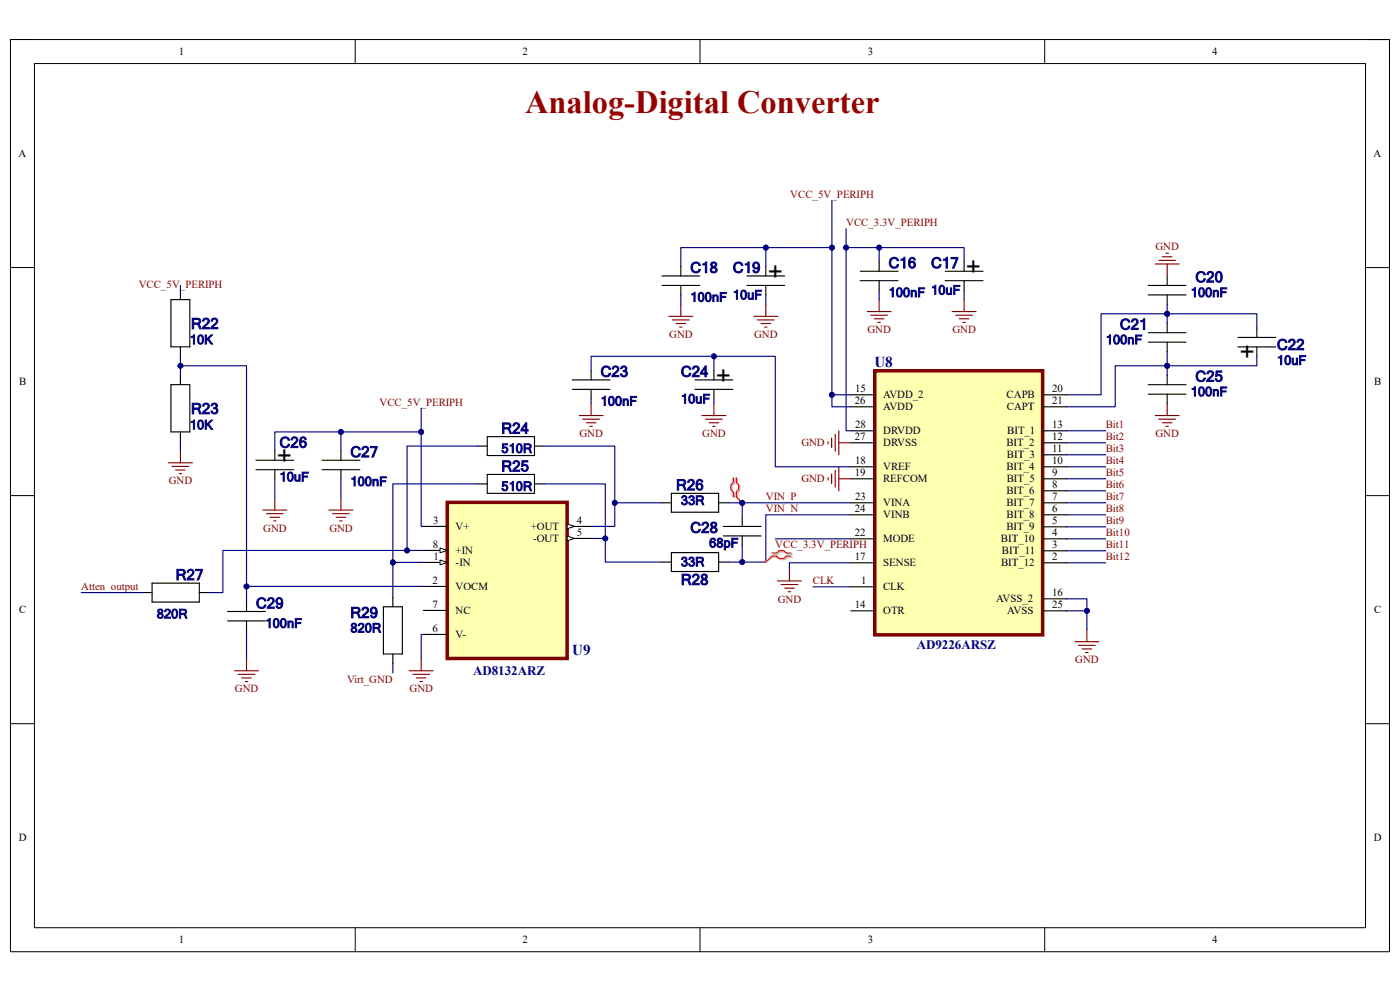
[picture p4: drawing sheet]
<svg xmlns="http://www.w3.org/2000/svg" width="420mm" height="297mm" viewBox="0 0 420 297" stroke-linecap="round" stroke-linejoin="round" font-family="sans-serif">
<path d="M3.1 11.9h413.7v273.3h-413.7z" fill="none" stroke="#000" stroke-width=".3"/>
<path d="M10.3 19h399.3v259h-399.3z" fill-rule="evenodd" fill="#fff"/>
<g fill="none" stroke="#000" stroke-width=".3">
<path d="M3.1 11.8h7.2M10.3 19h399.3v259h-399.3zM106.6 11.8v7.2M210 11.8v7.2M313.4 11.8v7.2M409.6 11.9h7.2v7.1M3.1 80.2h7.2M409.6 80.2h7.2M3.1 148.5h7.2M409.6 148.5h7.2M3.1 216.9h7.2M409.6 216.9h7.2"/>
<path d="M106.6 278v7.2M210 278v7.2M313.4 278v7.2M416.8 278v7.2"/>
</g>
<path d="M134.2 150.6h35.9v46.7h-35.9z" fill-rule="evenodd" fill="#ffffb0"/>
<path d="M134.2 150.6h35.9v46.7h-35.9z" fill="none" stroke="#800000" stroke-width="1.1"/>
<path d="M127 157.8h7.2M127 165h7.2" fill="none" stroke="#000" stroke-width=".34"/>
<path d="M132 164.2l2.2 .8-2.2 .7z" fill="#f8fcff"/>
<path d="M132 164.2l2.2 .8-2.2 .7z" fill="none" stroke="#000" stroke-width=".3"/>
<path d="M127 168.6h7.2" fill="none" stroke="#000" stroke-width=".34"/>
<path d="M132 167.8l2.2 .8-2.2 .7z" fill="#f8fcff"/>
<path d="M132 167.8l2.2 .8-2.2 .7z" fill="none" stroke="#000" stroke-width=".3"/>
<path d="M170.1 157.8h7.2M127 175.8h7.2M127 183h7.2M127 190.2h7.2" fill="none" stroke="#000" stroke-width=".34"/>
<path d="M170.1 157.1l2.2 .7-2.2 .7z" fill="#f8fcff"/>
<path d="M170.1 157.1l2.2 .7-2.2 .7z" fill="none" stroke="#000" stroke-width=".3"/>
<path d="M170.1 161.4h7.2" fill="none" stroke="#000" stroke-width=".34"/>
<path d="M170.1 160.6l2.2 .8-2.2 .7z" fill="#f8fcff"/>
<path d="M170.1 160.6l2.2 .8-2.2 .7z" fill="none" stroke="#000" stroke-width=".3"/>
<g fill="none" stroke="#000" stroke-width=".34">
<path d="M51.3 89.8h5.7v14.2h-5.7zM54.1 87v2.8M51.3 115.3h5.7v14.2h-5.7zM54.1 104v2.8M54.1 112.5v2.8M54.1 129.5v2.8M198.6 150.7h2.8M201.4 147.9h14.2v5.6h-14.2zM215.6 150.7h2.8M217 157.8h11.3M222.7 154.9v2.9M42.8 177.6h2.8"/>
<path d="M45.6 174.8h14.2v5.6h-14.2zM59.8 177.6h2.8M117.9 179v2.9M217 160.6h11.3M222.7 160.6v2.8M115 181.9h5.7v14.1h-5.7zM117.9 196v2.9"/>
</g>
<path d="M262.4 111.1h50.4v79.2h-50.4z" fill-rule="evenodd" fill="#ffffb0"/>
<path d="M262.4 111.1h50.4v79.2h-50.4z" fill="none" stroke="#800000" stroke-width="1.1"/>
<g fill="none" stroke="#000" stroke-width=".34">
<path d="M204.2 79.9v2.8M229.7 79.9v2.8M263.7 78.5v2.8M289.2 78.5v2.8M198.6 85.5h11.3M198.6 82.7h11.3M204.2 85.5v2.9M224.1 85.5h11.3M224.1 82.7h11.3M229.7 85.5v2.9M258.1 84.1h11.3M258.1 81.3h11.3"/>
<path d="M263.7 84.1v2.9M283.6 84.1h11.3M283.6 81.3h11.3M289.2 84.1v2.9M344.5 99.7h11.3M344.5 88.4h11.3M344.5 85.6h11.3M350.1 82.7v2.9M350.1 88.4v2.8M350.1 96.9v2.8M377 98.3v2.8M171.7 116.7h11.3"/>
<path d="M171.7 113.9h11.3M177.3 111v2.9M177.3 116.7v2.8M208.5 116.7h11.3M208.5 113.9h11.3M214.2 111v2.9M214.2 116.7v2.8M255.2 118.3h7.2M312.8 118.3h7.2M344.5 102.6h11.3M344.5 118.1h11.3M344.5 115.3h11.3"/>
<path d="M350.1 102.6v2.8M350.1 112.5v2.8M350.1 118.1v2.9M371.4 104h11.3M371.4 101.1h11.3M377 104v2.8M76.8 137.9h11.3M82.4 135.1v2.8M96.6 137.9h11.3M102.3 135.1v2.8M143.3 133.7h2.9M146.2 130.9h14.1v5.6h-14.1z"/>
<path d="M160.3 133.7h2.9M255.2 121.9h7.2M255.2 129.1h7.2M255.2 132.7h7.2M255.2 139.9h7.2M312.8 121.9h7.2M312.8 129.1h7.2M312.8 132.7h7.2M312.8 139.9h7.2M312.8 136.3h7.2M76.8 140.8h11.3M82.4 140.8v2.8"/>
<path d="M96.6 140.8h11.3M102.3 140.8v2.8M143.3 145h2.9M146.2 142.2h14.1v5.7h-14.1zM160.3 145h2.9M255.2 143.5h7.2M255.2 150.7h7.2M255.2 154.3h7.2M312.8 143.5h7.2M312.8 150.7h7.2M312.8 154.3h7.2M312.8 147.1h7.2"/>
<path d="M312.8 157.9h7.2M198.6 168.5h2.8M201.4 165.6h14.2v5.7h-14.2zM215.6 168.5h2.8M255.2 161.5h7.2M255.2 168.7h7.2M255.2 175.9h7.2M312.8 161.5h7.2M312.8 168.7h7.2M312.8 165.1h7.2M312.8 179.5h7.2M68.3 186.1h11.3"/>
<path d="M68.3 183.3h11.3M74 180.4v2.9M74 186.1v2.8M255.2 183.1h7.2M312.8 183.1h7.2"/>
</g>
<g fill="none" stroke="#800000" stroke-width=".34">
<path d="M346.5 79.1h7.2M347.6 78h5.1M348.7 77h2.9M349.8 75.9h.7M350.1 79.1v3.6M200.6 94.8h7.2M201.7 95.9h5.1M202.8 97h2.9M203.9 98h.7M204.2 91.2v3.6M226.1 94.8h7.2M227.2 95.9h5.1"/>
<path d="M228.3 97h2.9M229.4 98h.7M229.7 91.2v3.6M260.1 93.4h7.2M261.2 94.5h5.1M262.3 95.5h2.9M263.4 96.6h.7M263.7 89.8v3.6M285.6 93.4h7.2M286.7 94.5h5M287.8 95.5h2.9M288.9 96.6h.7"/>
<path d="M289.2 89.8v3.6M50.5 138.7h7.2M51.6 139.8h5M54.1 135.1v3.6M173.7 124.5h7.2M174.8 125.6h5.1M175.9 126.7h2.9M177 127.8h.7M177.3 121v3.5M210.6 124.5h7.2M211.6 125.6h5.1M212.7 126.7h2.9"/>
<path d="M213.8 127.8h.7M214.2 121v3.5M248.4 132.3v.8M249.5 131.3v2.8M250.6 130.2v5M251.6 129.1v7.2M251.6 139.9v7.2M251.6 132.7h3.6M346.5 124.5h7.2M347.6 125.6h5.1M348.7 126.7h2.9M349.8 127.8h.7"/>
<path d="M350.1 121v3.5M52.7 140.9h2.9M53.8 141.9h.7M78.9 152.9h7.1M79.9 154h5.1M81 155h2.9M82.1 156.1h.7M82.4 149.3v3.6M98.7 152.9h7.2M99.8 154h5M100.8 155h2.9M101.9 156.1h.7"/>
<path d="M102.3 149.3v3.6M248.4 143.1v.8M249.5 142.1v2.8M250.6 141v5M251.6 143.5h3.6M233.2 174.1h7.2M234.3 175.2h5M235.4 176.3h2.9M236.5 177.4h.7M236.8 170.5v3.6M74 197.4v3.6M126.4 197.4v3.6"/>
<path d="M322.5 192.3h7.1M323.5 193.4h5.1M324.6 194.5h2.9M325.7 195.6h.7M326.1 188.7v3.6M70.4 201h7.1M71.4 202.1h5.1M72.5 203.2h2.9M73.6 204.3h.7M122.8 201h7.2M123.8 202.1h5.1M124.9 203.2h2.9"/>
<path d="M126 204.3h.7"/>
</g>
<path d="M54.1 85.5v1.5M54.1 132.3v2.8M198.6 150.7h-14.2v7.1h-7.1M24.4 177.6h18.4M117.9 198.9v2.8" fill="none" stroke="#000080" stroke-width=".34"/>
<circle cx="184.4" cy="150.7" r=".72" fill="#000080"/>
<circle cx="184.4" cy="150.7" r=".72" fill="none" stroke="#000080" stroke-width=".3"/>
<path d="M177.3 111v-4.2h55.3v33.1h22.6M255.2 168.7h-18.4v1.8M127 190.2h-.6v7.2" fill="none" stroke="#000080" stroke-width=".34"/>
<circle cx="214.2" cy="106.8" r=".72" fill="#000080"/>
<circle cx="214.2" cy="106.8" r=".72" fill="none" stroke="#000080" stroke-width=".3"/>
<path d="M214.2 106.8v4.2" fill="none" stroke="#000080" stroke-width=".34"/>
<circle cx="214.2" cy="106.8" r=".72" fill="#000080"/>
<circle cx="214.2" cy="106.8" r=".72" fill="none" stroke="#000080" stroke-width=".3"/>
<g fill="none" stroke="#000080" stroke-width=".34">
<path d="M177.3 119.5v1.5M214.2 119.5v1.5M350.1 105.4v7.1M320 129.1h11.7M320 132.7h11.7M320 136.3h11.7M320 139.9h11.7M320 143.5h11.7M320 147.1h11.7M320 150.7h11.7M320 154.3h11.7M320 157.9h11.7"/>
<path d="M320 161.5h11.7M320 165.1h11.7M320 168.7h11.7"/>
</g>
<circle cx="350.1" cy="109.6" r=".72" fill="#000080"/>
<circle cx="350.1" cy="109.6" r=".72" fill="none" stroke="#000080" stroke-width=".3"/>
<path d="M350.1 91.2v5.7" fill="none" stroke="#000080" stroke-width=".34"/>
<circle cx="350.1" cy="94" r=".72" fill="#000080"/>
<circle cx="350.1" cy="94" r=".72" fill="none" stroke="#000080" stroke-width=".3"/>
<path d="M377 106.8v2.8h-26.9" fill="none" stroke="#000080" stroke-width=".34"/>
<circle cx="350.1" cy="109.6" r=".72" fill="#000080"/>
<circle cx="350.1" cy="109.6" r=".72" fill="none" stroke="#000080" stroke-width=".3"/>
<path d="M350.1 94h26.9v4.3" fill="none" stroke="#000080" stroke-width=".34"/>
<circle cx="350.1" cy="94" r=".72" fill="#000080"/>
<circle cx="350.1" cy="94" r=".72" fill="none" stroke="#000080" stroke-width=".3"/>
<path d="M350.1 94h-19.8v24.3h-10.3" fill="none" stroke="#000080" stroke-width=".34"/>
<circle cx="350.1" cy="94" r=".72" fill="#000080"/>
<circle cx="350.1" cy="94" r=".72" fill="none" stroke="#000080" stroke-width=".3"/>
<path d="M350.1 109.6h-15.5v12.3h-14.6" fill="none" stroke="#000080" stroke-width=".34"/>
<circle cx="350.1" cy="109.6" r=".72" fill="#000080"/>
<circle cx="350.1" cy="109.6" r=".72" fill="none" stroke="#000080" stroke-width=".3"/>
<path d="M320 179.5h6.1v3.6h-6.1" fill="none" stroke="#000080" stroke-width=".34"/>
<circle cx="326.1" cy="183.1" r=".72" fill="#000080"/>
<circle cx="326.1" cy="183.1" r=".72" fill="none" stroke="#000080" stroke-width=".3"/>
<path d="M326.1 183.1v5.6" fill="none" stroke="#000080" stroke-width=".34"/>
<circle cx="326.1" cy="183.1" r=".72" fill="#000080"/>
<circle cx="326.1" cy="183.1" r=".72" fill="none" stroke="#000080" stroke-width=".3"/>
<path d="M255.2 118.3h-5.6v3.6h5.6" fill="none" stroke="#000080" stroke-width=".34"/>
<circle cx="249.6" cy="118.3" r=".72" fill="#000080"/>
<circle cx="249.6" cy="118.3" r=".72" fill="none" stroke="#000080" stroke-width=".3"/>
<path d="M249.6 60v58.3" fill="none" stroke="#000080" stroke-width=".34"/>
<circle cx="249.6" cy="118.3" r=".72" fill="#000080"/>
<circle cx="249.6" cy="118.3" r=".72" fill="none" stroke="#000080" stroke-width=".3"/>
<circle cx="249.6" cy="74.2" r=".72" fill="#000080"/>
<circle cx="249.6" cy="74.2" r=".72" fill="none" stroke="#000080" stroke-width=".3"/>
<path d="M229.7 74.2v5.7M204.2 88.4v2.8M229.7 88.4v2.8M82.4 143.6v5.7M102.3 143.6v5.7M243.9 175.9h11.3" fill="none" stroke="#000080" stroke-width=".34"/>
<circle cx="229.7" cy="74.2" r=".72" fill="#000080"/>
<circle cx="229.7" cy="74.2" r=".72" fill="none" stroke="#000080" stroke-width=".3"/>
<path d="M249.6 74.2h-45.4v5.7" fill="none" stroke="#000080" stroke-width=".34"/>
<circle cx="249.6" cy="74.2" r=".72" fill="#000080"/>
<circle cx="249.6" cy="74.2" r=".72" fill="none" stroke="#000080" stroke-width=".3"/>
<circle cx="229.7" cy="74.2" r=".72" fill="#000080"/>
<circle cx="229.7" cy="74.2" r=".72" fill="none" stroke="#000080" stroke-width=".3"/>
<path d="M253.8 68.5v60.6h1.4" fill="none" stroke="#000080" stroke-width=".34"/>
<circle cx="253.8" cy="74.2" r=".72" fill="#000080"/>
<circle cx="253.8" cy="74.2" r=".72" fill="none" stroke="#000080" stroke-width=".3"/>
<path d="M253.8 74.2h9.9v4.3M263.7 87v2.8M289.2 87v2.8" fill="none" stroke="#000080" stroke-width=".34"/>
<circle cx="263.7" cy="74.2" r=".72" fill="#000080"/>
<circle cx="263.7" cy="74.2" r=".72" fill="none" stroke="#000080" stroke-width=".3"/>
<circle cx="253.8" cy="74.2" r=".72" fill="#000080"/>
<circle cx="253.8" cy="74.2" r=".72" fill="none" stroke="#000080" stroke-width=".3"/>
<path d="M263.7 74.2h25.5v4.3" fill="none" stroke="#000080" stroke-width=".34"/>
<circle cx="263.7" cy="74.2" r=".72" fill="#000080"/>
<circle cx="263.7" cy="74.2" r=".72" fill="none" stroke="#000080" stroke-width=".3"/>
<path d="M163.2 133.7h21.2v17" fill="none" stroke="#000080" stroke-width=".34"/>
<circle cx="184.4" cy="150.7" r=".72" fill="#000080"/>
<circle cx="184.4" cy="150.7" r=".72" fill="none" stroke="#000080" stroke-width=".3"/>
<path d="M163.2 145h18.4v16.4" fill="none" stroke="#000080" stroke-width=".34"/>
<circle cx="181.6" cy="161.4" r=".72" fill="#000080"/>
<circle cx="181.6" cy="161.4" r=".72" fill="none" stroke="#000080" stroke-width=".3"/>
<path d="M102.3 129.5v5.6" fill="none" stroke="#000080" stroke-width=".34"/>
<circle cx="102.3" cy="129.5" r=".72" fill="#000080"/>
<circle cx="102.3" cy="129.5" r=".72" fill="none" stroke="#000080" stroke-width=".3"/>
<path d="M54.1 109.6v2.9" fill="none" stroke="#000080" stroke-width=".34"/>
<circle cx="54.1" cy="109.6" r=".72" fill="#000080"/>
<circle cx="54.1" cy="109.6" r=".72" fill="none" stroke="#000080" stroke-width=".3"/>
<path d="M54.1 106.8v2.8h19.9v66.2h53" fill="none" stroke="#000080" stroke-width=".34"/>
<circle cx="54.1" cy="109.6" r=".72" fill="#000080"/>
<circle cx="54.1" cy="109.6" r=".72" fill="none" stroke="#000080" stroke-width=".3"/>
<circle cx="74" cy="175.8" r=".72" fill="#000080"/>
<circle cx="74" cy="175.8" r=".72" fill="none" stroke="#000080" stroke-width=".3"/>
<path d="M126.3 129.5v28.3h.7" fill="none" stroke="#000080" stroke-width=".34"/>
<circle cx="126.3" cy="129.5" r=".72" fill="#000080"/>
<circle cx="126.3" cy="129.5" r=".72" fill="none" stroke="#000080" stroke-width=".3"/>
<path d="M126.3 122.4v7.1h-43.9v5.6" fill="none" stroke="#000080" stroke-width=".34"/>
<circle cx="102.3" cy="129.5" r=".72" fill="#000080"/>
<circle cx="102.3" cy="129.5" r=".72" fill="none" stroke="#000080" stroke-width=".3"/>
<circle cx="126.3" cy="129.5" r=".72" fill="#000080"/>
<circle cx="126.3" cy="129.5" r=".72" fill="none" stroke="#000080" stroke-width=".3"/>
<path d="M222.7 150.7v4.2" fill="none" stroke="#000080" stroke-width=".34"/>
<circle cx="222.7" cy="150.7" r=".72" fill="#000080"/>
<circle cx="222.7" cy="150.7" r=".72" fill="none" stroke="#000080" stroke-width=".3"/>
<path d="M177.3 161.4h4.3v7.1h17" fill="none" stroke="#000080" stroke-width=".34"/>
<circle cx="181.6" cy="161.4" r=".72" fill="#000080"/>
<circle cx="181.6" cy="161.4" r=".72" fill="none" stroke="#000080" stroke-width=".3"/>
<path d="M74 175.8v4.6" fill="none" stroke="#000080" stroke-width=".34"/>
<circle cx="74" cy="175.8" r=".72" fill="#000080"/>
<circle cx="74" cy="175.8" r=".72" fill="none" stroke="#000080" stroke-width=".3"/>
<path d="M218.4 150.7h36.8M74 188.9v8.5" fill="none" stroke="#000080" stroke-width=".34"/>
<circle cx="222.7" cy="150.7" r=".72" fill="#000080"/>
<circle cx="222.7" cy="150.7" r=".72" fill="none" stroke="#000080" stroke-width=".3"/>
<path d="M127 165h-60.1v12.6h-4.3" fill="none" stroke="#000080" stroke-width=".34"/>
<circle cx="122.1" cy="165" r=".72" fill="#000080"/>
<circle cx="122.1" cy="165" r=".72" fill="none" stroke="#000080" stroke-width=".3"/>
<path d="M117.9 168.6v10.4" fill="none" stroke="#000080" stroke-width=".34"/>
<circle cx="117.9" cy="168.6" r=".72" fill="#000080"/>
<circle cx="117.9" cy="168.6" r=".72" fill="none" stroke="#000080" stroke-width=".3"/>
<path d="M143.3 133.7h-21.2v31.3" fill="none" stroke="#000080" stroke-width=".34"/>
<circle cx="122.1" cy="165" r=".72" fill="#000080"/>
<circle cx="122.1" cy="165" r=".72" fill="none" stroke="#000080" stroke-width=".3"/>
<path d="M117.9 168.6h9.1" fill="none" stroke="#000080" stroke-width=".34"/>
<circle cx="117.9" cy="168.6" r=".72" fill="#000080"/>
<circle cx="117.9" cy="168.6" r=".72" fill="none" stroke="#000080" stroke-width=".3"/>
<path d="M143.3 145h-25.4v23.6" fill="none" stroke="#000080" stroke-width=".34"/>
<circle cx="117.9" cy="168.6" r=".72" fill="#000080"/>
<circle cx="117.9" cy="168.6" r=".72" fill="none" stroke="#000080" stroke-width=".3"/>
<path d="M222.7 163.4v5.1h-4.3" fill="none" stroke="#000080" stroke-width=".34"/>
<circle cx="222.7" cy="168.5" r=".72" fill="#000080"/>
<circle cx="222.7" cy="168.5" r=".72" fill="none" stroke="#000080" stroke-width=".3"/>
<path d="M255.2 154.3h-25.5v14.2h-7" fill="none" stroke="#000080" stroke-width=".34"/>
<circle cx="222.7" cy="168.5" r=".72" fill="#000080"/>
<circle cx="222.7" cy="168.5" r=".72" fill="none" stroke="#000080" stroke-width=".3"/>
<path d="M220.3 143.5v1.4l-.7 .8v1.4l.7 .7v1.5M221.2 143.5v1.4l.7 .8v1.4l-.7 .7v1.5" fill="none" stroke="#d0a3a3" stroke-width=".34"/>
<path d="M221.2 149.3l1.5 1.4" fill="none" stroke="#d0a3a3" stroke-width=".3"/>
<path d="M220 143.1v1.5l-.8 .7v1.4l.8 .8v1.4M220.9 143.1v1.5l.7 .7v1.4l-.7 .8v1.4" fill="none" stroke="#f00" stroke-width=".34"/>
<path d="M220.9 148.9l1.8 1.8" fill="none" stroke="#f00" stroke-width=".3"/>
<circle cx="222.7" cy="150.7" r=".72" fill="#000080"/>
<circle cx="222.7" cy="150.7" r=".72" fill="none" stroke="#000080" stroke-width=".3"/>
<path d="M231.9 166.1h1.4l.8-.7h1.4l.7 .7h1.5M231.9 167h1.4l.8 .7h1.4l.7-.7h1.5" fill="none" stroke="#d0a3a3" stroke-width=".34"/>
<path d="M231.9 167l-2.2 1.5" fill="none" stroke="#d0a3a3" stroke-width=".3"/>
<path d="M231.5 165.8h1.5l.7-.8h1.4l.8 .8h1.4M231.5 166.7h1.5l.7 .7h1.4l.8-.7h1.4" fill="none" stroke="#f00" stroke-width=".34"/>
<path d="M231.5 166.7l-1.8 1.8" fill="none" stroke="#f00" stroke-width=".3"/>
<path d="M232.6 161.5h22.6" fill="none" stroke="#000080" stroke-width=".34"/>
<text font-size="9.7" fill="#980000" x="157.5" y="33.9">Analog-Digital Converter</text>
<g font-size="7.6">
<text x="289.4" y="77.8" transform="rotate(90 289.4 77.8)">+</text>
<text x="229.9" y="79.2" transform="rotate(90 229.9 79.2)">+</text>
<text x="376.9" y="107.5" transform="rotate(-90 376.9 107.5)">+</text>
<text x="214.3" y="110.3" transform="rotate(90 214.3 110.3)">+</text>
<text x="82.6" y="134.4" transform="rotate(90 82.6 134.4)">+</text>
</g>
<g font-size="4.5" fill="#000080">
<text x="262.3" y="110">U8</text>
<text x="171.7" y="196.4">U9</text>
</g>
<g font-size="4.4" fill="#000080">
<text x="207.1" y="81.7">C18</text>
<text x="219.8" y="81.7">C19</text>
<text x="266.6" y="80.3">C16</text>
<text x="279.3" y="80.3">C17</text>
<text x="358.6" y="84.6">C20</text>
<text x="57.3" y="98.6">R22</text>
<text x="336" y="98.8">C21</text>
<text x="383.1" y="104.9">C22</text>
<text x="180.2" y="112.9">C23</text>
<text x="204.3" y="112.9">C24</text>
<text x="358.6" y="114.3">C25</text>
<text x="57.3" y="124">R23</text>
<text x="150.4" y="129.9">R24</text>
<text x="83.9" y="134.2">C26</text>
<text x="105.1" y="137">C27</text>
<text x="150.4" y="141.3">R25</text>
<text x="202.8" y="146.9">R26</text>
<text x="207.1" y="159.7">C28</text>
<text x="52.7" y="173.8">R27</text>
<text x="204.3" y="175.3">R28</text>
<text x="76.8" y="182.3">C29</text>
<text x="105.1" y="185.2">R29</text>
</g>
<g font-size="3.9" fill="#000080">
<text x="275" y="194.5">AD9226ARSZ</text>
<text x="141.9" y="202.2">AD8132ARZ</text>
</g>
<g font-size="3.8" fill="#000080">
<text x="266.6" y="89">100nF 10uF</text>
<text x="357.2" y="89">100nF</text>
<text x="207.1" y="90.4">100nF 10uF</text>
<text x="56.9" y="103.1">10K</text>
<text x="331.7" y="103.1">100nF</text>
<text x="383.1" y="109.3">10uF</text>
<text x="357.2" y="118.7">100nF</text>
<text x="180.2" y="121.5">100nF</text>
<text x="204.3" y="120.9">10uF</text>
<text x="56.9" y="128.7">10K</text>
<text x="150.4" y="135.7">510R</text>
<text x="83.9" y="144.2">10uF</text>
<text x="105.1" y="145.6">100nF</text>
<text x="150.4" y="147.1">510R</text>
<text x="204.3" y="151.3">33R</text>
<text x="212.7" y="164">68pF</text>
<text x="204.3" y="169.7">33R</text>
<text x="47" y="185.3">820R</text>
<text x="79.6" y="188.1">100nF</text>
<text x="105.1" y="189.5">820R</text>
</g>
<g font-size="3.3">
<text x="53.6" y="16.5">1</text>
<text x="156.8" y="16.5">2</text>
<text x="260.3" y="16.5">3</text>
<text x="363.6" y="16.5">4</text>
<text x="5.6" y="47.1">A</text>
<text x="412.1" y="47.1">A</text>
<text x="5.7" y="115.4">B</text>
<text x="256.5" y="117.6">15</text>
<text x="264.9" y="119.4">AVDD_2</text>
<text x="302" y="119.4">CAPB</text>
<text x="315.7" y="117.6">20</text>
<text x="412.2" y="115.4">B</text>
<text x="256.4" y="121.2">26</text>
<text x="264.9" y="123">AVDD</text>
<text x="302" y="123">CAPT</text>
<text x="315.7" y="121.2">21</text>
<text x="256.5" y="132">27</text>
<text x="256.5" y="128.4">28</text>
<text x="264.9" y="130.2">DRVDD</text>
<text x="302.2" y="130.2">BIT_1</text>
<text x="315.7" y="128.4">13</text>
<text x="315.7" y="132">12</text>
<text x="264.9" y="133.8">DRVSS</text>
<text x="301.9" y="133.8">BIT_2</text>
<text x="302" y="137.4">BIT_3</text>
<text x="315.7" y="135.6">11</text>
<text x="256.5" y="142.8">19</text>
<text x="256.5" y="139.2">18</text>
<text x="264.9" y="141">VREF</text>
<text x="301.9" y="141">BIT_4</text>
<text x="315.7" y="139.2">10</text>
<text x="315.7" y="142.8">9</text>
<text x="256.6" y="150">23</text>
<text x="264.9" y="144.6">REFCOM</text>
<text x="301.9" y="148.2">BIT_6</text>
<text x="302" y="144.6">BIT_5</text>
<text x="315.7" y="146.4">8</text>
<text x="315.7" y="150">7</text>
<text x="256.4" y="153.6">24</text>
<text x="264.9" y="151.8">VINA</text>
<text x="264.9" y="155.4">VINB</text>
<text x="301.9" y="151.8">BIT_7</text>
<text x="302" y="155.4">BIT_8</text>
<text x="315.7" y="153.6">6</text>
<text x="129.9" y="157.1">3</text>
<text x="136.7" y="158.9">V+</text>
<text x="159.2" y="158.9">+OUT</text>
<text x="173" y="157.1">4</text>
<text x="173" y="160.7">5</text>
<text x="256.4" y="160.8">22</text>
<text x="301.9" y="159">BIT_9</text>
<text x="315.7" y="157.2">5</text>
<text x="315.7" y="160.8">4</text>
<text x="129.8" y="164.3">8</text>
<text x="130" y="167.9">1</text>
<text x="136.7" y="166.1">+IN</text>
<text x="159.9" y="162.5">-OUT</text>
<text x="256.5" y="168">17</text>
<text x="264.9" y="162.6">MODE</text>
<text x="300.3" y="162.6">BIT_10</text>
<text x="300.6" y="166.2">BIT_11</text>
<text x="315.7" y="164.4">3</text>
<text x="315.7" y="168">2</text>
<text x="136.7" y="169.6">-IN</text>
<text x="264.9" y="169.8">SENSE</text>
<text x="300.3" y="169.8">BIT_12</text>
<text x="129.8" y="175">2</text>
<text x="136.7" y="176.8">VOCM</text>
<text x="258.3" y="175.2">1</text>
<text x="264.9" y="177">CLK</text>
<text x="315.7" y="178.8">16</text>
<text x="5.7" y="183.8">C</text>
<text x="129.8" y="182.2">7</text>
<text x="136.7" y="184">NC</text>
<text x="256.4" y="182.4">14</text>
<text x="264.9" y="184.2">OTR</text>
<text x="298.8" y="180.6">AVSS_2</text>
<text x="302.1" y="184.2">AVSS</text>
<text x="315.7" y="182.4">25</text>
<text x="412.2" y="183.8">C</text>
<text x="129.8" y="189.4">6</text>
<text x="136.7" y="191.2">V-</text>
<text x="5.6" y="252.1">D</text>
<text x="412.1" y="252.1">D</text>
<text x="53.6" y="282.7">1</text>
<text x="156.8" y="282.7">2</text>
<text x="260.3" y="282.7">3</text>
<text x="363.6" y="282.7">4</text>
</g>
<g font-size="3.3" fill="#800000">
<text x="237.1" y="59.4">VCC_5V_PERIPH</text>
<text x="253.8" y="67.8">VCC_3.3V_PERIPH</text>
<text x="346.7" y="74.8">GND</text>
<text x="41.6" y="86.2">VCC_5V_PERIPH</text>
<text x="200.8" y="101.3">GND</text>
<text x="226.3" y="101.3">GND</text>
<text x="260.3" y="99.9">GND</text>
<text x="285.8" y="99.9">GND</text>
<text x="113.8" y="121.7">VCC_5V_PERIPH</text>
<text x="173.9" y="131">GND</text>
<text x="210.7" y="131">GND</text>
<text x="331.7" y="128.4">Bit1</text>
<text x="331.7" y="132">Bit2</text>
<text x="346.7" y="131">GND</text>
<text x="240.4" y="133.8">GND</text>
<text x="331.7" y="135.6">Bit3</text>
<text x="331.7" y="139.2">Bit4</text>
<text x="331.7" y="142.8">Bit5</text>
<text x="50.7" y="145.2">GND</text>
<text x="229.7" y="150">VIN_P</text>
<text x="240.4" y="144.6">GND</text>
<text x="331.7" y="146.4">Bit6</text>
<text x="331.7" y="150">Bit7</text>
<text x="229.7" y="153.6">VIN_N</text>
<text x="331.7" y="153.6">Bit8</text>
<text x="79" y="159.3">GND</text>
<text x="98.8" y="159.3">GND</text>
<text x="331.7" y="157.2">Bit9</text>
<text x="331.7" y="160.8">Bit10</text>
<text x="232.6" y="164.4">VCC_3.3V_PERIPH</text>
<text x="331.7" y="164.4">Bit11</text>
<text x="331.7" y="168">Bit12</text>
<text x="24.4" y="176.9">Atten_output</text>
<text x="243.9" y="175.2">CLK</text>
<text x="233.3" y="180.6">GND</text>
<text x="322.6" y="198.8">GND</text>
<text x="70.5" y="207.5">GND</text>
<text x="104.1" y="204.6">Virt_GND</text>
<text x="122.9" y="207.5">GND</text>
</g>
</svg>
